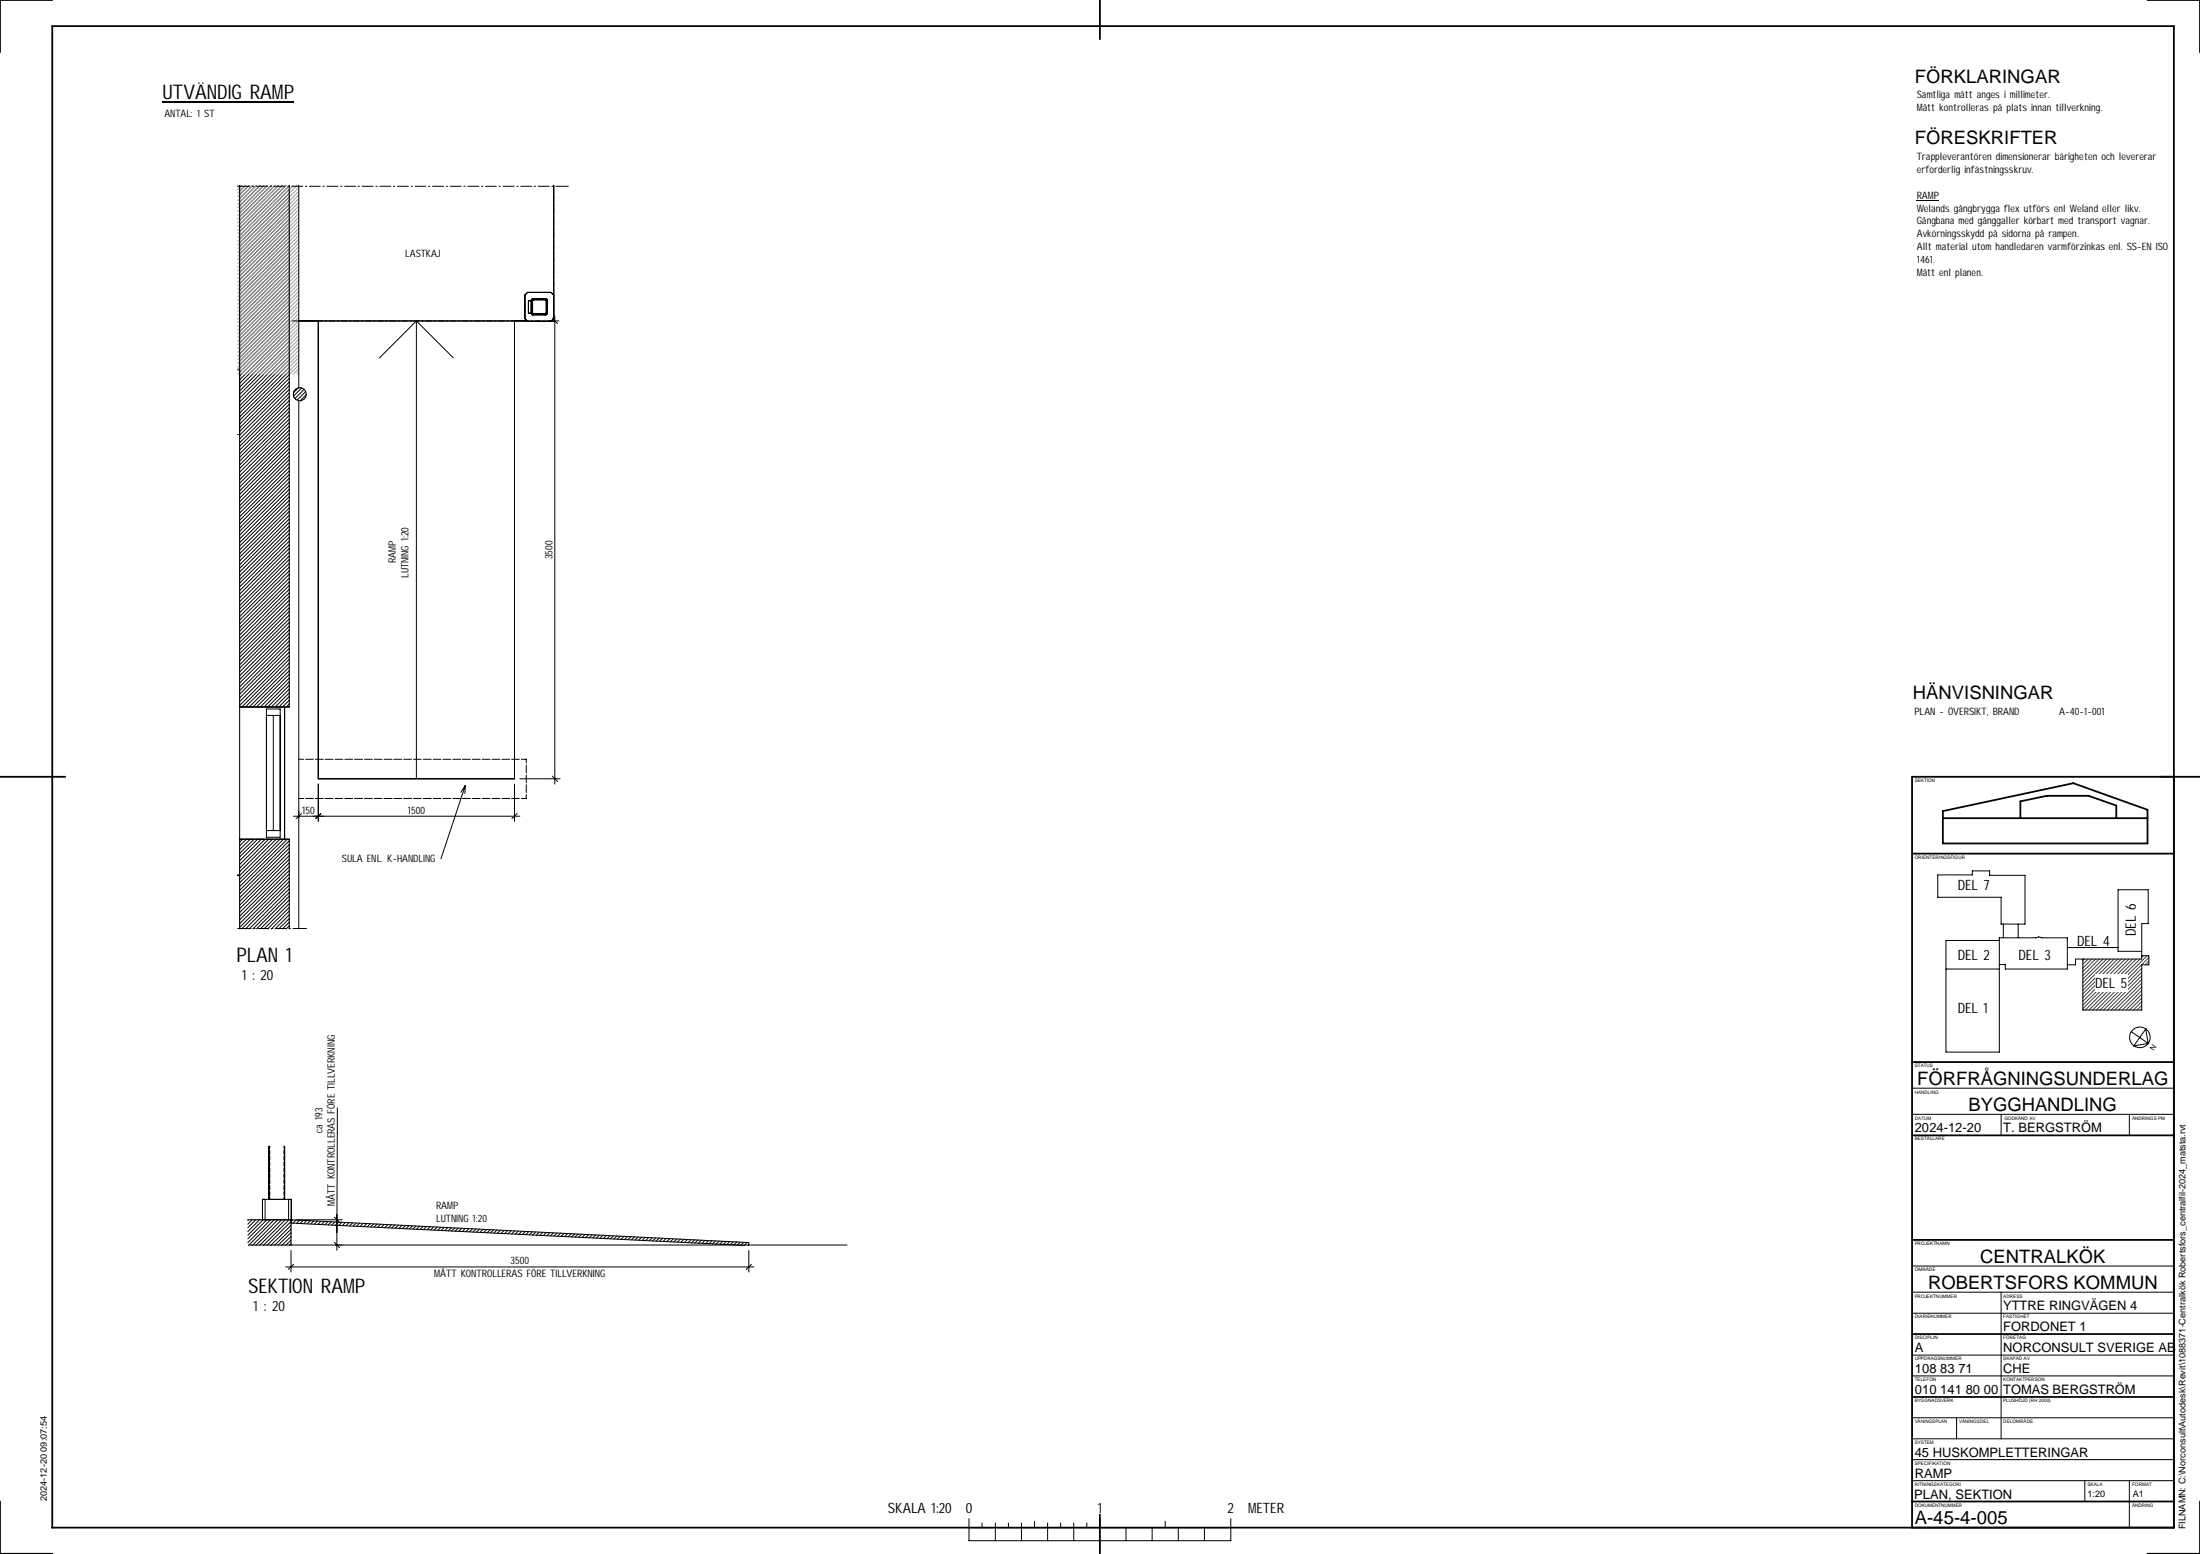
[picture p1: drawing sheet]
<svg xmlns="http://www.w3.org/2000/svg" width="841mm" height="594mm" viewBox="0 0 841 594" stroke-linecap="round" stroke-linejoin="round" font-family="sans-serif">
<g fill="none" stroke="#000" stroke-width=".38">
<path d="M102.8 438.2v20.3M103.1 438.2v.8M103.1 439.8v1.4M108.5 438.2v.8M108.5 439.8v1.4M108.8 438.2v20.3M101.3 458.5v7.8M103.1 442v1.5M103.1 444.2v1.5M103.1 446.4v1.6M103.1 448.7v1.6M103.1 450.9v1.6"/>
<path d="M103.1 453.2v1.5M103.1 455.5v1.4M103.1 457.7v.8M108.5 442v1.5M108.5 444.2v1.5M108.5 446.4v1.6M108.5 448.7v1.6M108.5 450.9v1.6M108.5 453.2v1.5M108.5 455.5v1.4M108.5 457.7v.8M110.3 458.5v7.8"/>
<path d="M94.9 466.3l-.2 .2M95.1 475.9h228.7M96.4 466.3l-1.7 1.7M97.8 466.3l-3.1 3M99.2 466.3l-4.5 4.4M100.6 466.3l-5.9 5.9M102 466.3l-7.3 7.2M103.5 466.3l-8.8 8.7M104.8 466.3l-9.8 9.8M106.3 466.3l-9.9 9.8M107.7 466.3l-9.9 9.8M109.1 466.3l-9.9 9.8"/>
<path d="M110.5 466.3l-9.8 9.8M111.3 466.3h-11v-7.8h11v7.8M111.3 466.9l-9.3 9.2M111.3 468.4l-7.8 7.7M111.3 469.8l-6.4 6.3M111.3 471.2l-5 4.9M111.3 472.6l-3.6 3.5M111.3 474l-2.2 2.1M111.3 475.4l-.7 .7M111.3 466.3l175 8.7v1.1M111.3 466.3v1.2l173.3 8.6"/>
</g>
<g fill="none" stroke="#040404" stroke-width=".38">
<path d="M111.9 466.3l-.6 .6M113.2 466.3l-1.2 1.2M114.6 466.4l-1.2 1.2M115.9 466.5l-1.2 1.2M117.3 466.5l-1.2 1.3M118.6 466.6l-1.2 1.2M120 466.7l-1.2 1.2M121.3 466.8l-1.2 1.2M122.7 466.9l-1.2 1.1M124 466.9l-1.1 1.2M125.4 466.9l-1.2 1.2M126.7 467l-1.2 1.2"/>
<path d="M128 467.1l-1.2 1.2M129.4 467.2l-1.2 1.2M130.7 467.2l-1.2 1.2M132.1 467.3l-1.2 1.2M133.4 467.4l-1.2 1.1M134.8 467.4l-1.2 1.2M136.1 467.5l-1.1 1.2M137.5 467.5l-1.2 1.2M138.9 467.6l-1.2 1.2M140.2 467.7l-1.2 1.2M141.6 467.8l-1.2 1.2M142.9 467.9l-1.3 1.2"/>
<path d="M144.2 467.9l-1.2 1.2M145.5 468l-1.1 1.1M146.9 468l-1.2 1.2M148.3 468.1l-1.2 1.2M149.6 468.1l-1.2 1.3M151 468.2l-1.2 1.2M152.3 468.3l-1.2 1.2M153.7 468.4l-1.2 1.2M155 468.5l-1.2 1.1M156.4 468.5l-1.2 1.2M157.7 468.5l-1.2 1.2M159 468.6l-1.2 1.2"/>
<path d="M160.4 468.7l-1.2 1.2M161.7 468.8l-1.2 1.2M163.1 468.8l-1.2 1.2M164.4 468.9l-1.2 1.2M165.8 469l-1.2 1.2M167.1 469.1l-1.2 1.1M168.5 469.1l-1.2 1.2M169.8 469.1l-1.1 1.2M171.2 469.2l-1.2 1.2M172.6 469.3l-1.2 1.2M173.9 469.4l-1.3 1.2M175.2 469.4l-1.2 1.3"/>
<path d="M176.5 469.5l-1.2 1.2M177.9 469.6l-1.2 1.1M179.2 469.6l-1.1 1.2M180.6 469.7l-1.2 1.2M181.9 469.7l-1.1 1.3M183.3 469.8l-1.2 1.2M184.7 469.9l-1.2 1.2M186 470l-1.2 1.2M187.4 470.1l-1.2 1.2M188.7 470.1l-1.2 1.2M190 470.2l-1.2 1.1M191.3 470.2l-1.1 1.2"/>
<path d="M192.7 470.3l-1.2 1.2M194.1 470.4l-1.2 1.2M195.4 470.4l-1.2 1.2M196.8 470.5l-1.2 1.2M198.1 470.6l-1.2 1.2M199.5 470.7l-1.2 1.1M200.8 470.7l-1.2 1.2M202.2 470.7l-1.2 1.2M203.5 470.8l-1.1 1.2M204.9 470.9l-1.3 1.2M206.2 471l-1.2 1.2M207.5 471l-1.2 1.3"/>
<path d="M208.9 471.1l-1.2 1.2M210.2 471.2l-1.2 1.2M211.6 471.3l-1.2 1.1M212.9 471.3l-1.1 1.2M214.3 471.3l-1.2 1.3M215.6 471.4l-1.1 1.2M217 471.5l-1.2 1.2M218.4 471.6l-1.2 1.2M219.7 471.7l-1.3 1.2M221 471.7l-1.2 1.2M222.3 471.8l-1.2 1.1M223.7 471.8l-1.2 1.2"/>
<path d="M225 471.9l-1.1 1.2M226.4 472l-1.2 1.2M227.8 472l-1.2 1.2M229.1 472.1l-1.2 1.2M230.5 472.2l-1.2 1.2M231.8 472.3l-1.2 1.2M233.2 472.4l-1.2 1.1M234.5 472.4l-1.2 1.1M235.9 472.4l-1.3 1.2M237.2 472.5l-1.2 1.2M238.5 472.6l-1.2 1.2M239.9 472.6l-1.2 1.3"/>
<path d="M241.2 472.7l-1.2 1.2M242.6 472.8l-1.2 1.2M243.9 472.9l-1.2 1.1M245.3 472.9l-1.2 1.2M246.6 472.9l-1.2 1.3M248 473l-1.2 1.2M249.3 473.1l-1.1 1.2M250.7 473.2l-1.3 1.2M252 473.3l-1.2 1.2M253.3 473.3l-1.2 1.2M254.7 473.4l-1.2 1.2M256 473.5l-1.2 1.1"/>
<path d="M257.4 473.5l-1.2 1.2M258.7 473.6l-1.1 1.2M260.1 473.6l-1.2 1.2M261.5 473.7l-1.2 1.2M262.8 473.8l-1.2 1.2M264.2 473.9l-1.2 1.2M265.5 473.9l-1.2 1.2M266.9 474l-1.3 1.1M268.1 474l-1.1 1.2M269.5 474.1l-1.2 1.2M270.8 474.2l-1.1 1.2M272.2 474.2l-1.2 1.3"/>
<path d="M273.6 474.3l-1.2 1.2M274.9 474.4l-1.2 1.2M276.3 474.5l-1.2 1.2M277.6 474.6l-1.2 1.1M279 474.6l-1.2 1.1M280.3 474.6l-1.2 1.2M281.7 474.7l-1.3 1.2M283 474.8l-1.2 1.2M284.3 474.9l-1.2 1.2M285.7 474.9l-1.2 1.2M286.3 475.8l-.4 .3"/>
</g>
<path d="M94.7 466.3h16.6v9.8" fill="none" stroke="#000" stroke-width=".42"/>
<g fill="#fff">
<path d="M90.8 70.9h.8v284.2h-.8z"/>
<path d="M108.8 70.9h5.4v284.2h-5.4z"/>
<path d="M91.6 70.9h19v284.2h-19z"/>
<path d="M91.6 270.3h17.2v50.5h-17.2z"/>
<path d="M114.2 70.9h97.5v51.8h-97.5z"/>
<path d="M101.9 271h5.2v49h-5.2z"/>
<path d="M112.1 148.3h5v4.9h-5z"/>
<path d="M90.8 334.4h.8v.3h-.8z"/>
<path d="M90.8 141.1h.8v25h-.8z"/>
<path d="M203.1 114.3h6v6h-6z"/>
<path d="M200.7 111.8h11v11h-11z"/>
<path d="M121.7 122.7h75v175h-75z"/>
<path d="M202 117.3h1.1v2.4h-1.1z"/>
<path d="M202 115h1.1v2.3h-1.1z"/>
</g>
<g fill="none" stroke="#000" stroke-width=".38">
<path d="M90.8 71.2h4.7M92.4 70.9l-.8 .7M93.8 70.9l-2.2 2.2M95.2 70.9l-3.6 3.5M96.5 71.2h.6M96.6 70.9l-5 5M98 71.2h4.3M98 70.9l-6.4 6.4M99.4 70.9l-7.8 7.8M100.8 70.9l-9.2 9.2M102.3 70.9l-10.7 10.6M103.3 71.2h.5"/>
<path d="M103.7 70.9l-12.1 12.1M104.8 71.2h4.2M105.1 70.9l-13.5 13.4M106.5 70.9l-14.9 14.9M107.9 70.9l-16.3 16.3M109.3 70.9l-17.7 17.7M110 71.2h.6M110.6 71l-19 19M110.6 72.5l-19 18.9M110.6 73.9l-19 19M110.6 75.3l-19 18.9M110.6 76.7l-19 19"/>
<path d="M110.6 78.1l-19 19M110.6 79.6l-19 18.9M111.5 71.2h4.2M114.2 70.9v77.4M116.8 71.2h.5M118.3 71.2h4.1M123.4 71.2h.6M125 71.2h4.2M130.2 71.2h.5M131.7 71.2h4.2M136.9 71.2h.5M138.4 71.2h4.3"/>
<path d="M143.7 71.2h.5M145.2 71.2h4.2M150.4 71.2h.5M151.9 71.2h4.2M157.1 71.2h.5M158.7 71.2h4.1M163.8 71.2h.5M165.4 71.2h4.2M170.6 71.2h.5M172.1 71.2h4.2M177.3 71.2h.5M178.8 71.2h4.2"/>
<path d="M184.1 71.2h.5M185.6 71.2h4.1M190.8 71.2h.5M192.3 71.2h4.2M197.5 71.2h.5M199.1 71.2h4.1M204.2 71.2h.5M205.7 71.2h4.3M210.9 71.2h.6M211.7 70.9v51.8M212.5 71.2h4.8M110.6 80.9l-19 19"/>
<path d="M110.6 82.4l-19 18.9M110.6 83.8l-19 18.9M110.6 85.2l-19 18.9M110.6 86.6l-19 19M110.6 88.1l-19 18.9M110.6 89.4l-19 19M110.6 90.8l-19 19M110.6 92.3l-19 19M110.6 93.7l-19 18.9M110.6 95.1l-19 18.9M110.6 96.5l-19 19M110.6 98l-19 18.9"/>
<path d="M110.6 99.3l-19 19M110.6 100.8l-19 18.9M110.6 102.2l-19 19M110.6 103.6l-19 18.9M110.6 105l-19 19M110.6 106.4l-19 19M110.6 107.9l-19 18.8M110.6 109.2l-19 19M110.6 110.7l-19 18.9M110.6 112.1l-19 19M110.6 113.5l-19 18.9M110.6 114.9l-19 19"/>
<path d="M110.6 116.3l-19 19M110.6 117.8l-19 18.9M110.6 119.1l-19 19M202 115h1.1v4.7h-1.1zM211.7 112.8l-1-1h-9l-1 1v9l1 1h9l1-1M110.6 120.6l-19 18.9M110.6 122l-19 18.9M110.6 123.4l-19 18.9M110.6 124.8l-19 19M110.6 126.2l-19 19M110.6 127.6l-19 19M110.6 129l-19 19"/>
<path d="M110.6 130.5l-19 18.9M110.6 131.9l-19 18.9M110.6 133.3l-19 18.9M110.6 134.7l-19 19M110.6 136.1l-19 19M110.6 137.5l-19 19M110.6 138.9l-19 19M111.7 122.7h90.3M121.7 122.7v175h75v-175M159.2 122.7v175M159.2 122.7l-14.2 14.1M159.2 122.7l14.1 14.1"/>
<path d="M203 122.7h.5M204.6 122.7h2.1M207.7 122.7h.5M209.2 122.7h4.4M211.2 121.7l1.9 2M212.1 120.7v179M90.8 141.1h.8v25h-.8M110.6 140.4l-19 18.9M110.6 141.8l-19 18.9M110.6 143.2l-19 18.9M110.6 144.6l-19 19M110.6 146.1l-19 18.8"/>
<path d="M110.6 147.4l-19 19M110.6 148.8l-19 19M110.6 150.3l-19 18.9M110.6 151.6l-19 19M110.6 153.1l-19 18.9M110.6 154.5l-19 19M110.6 156l-19 18.8M110.6 157.3l-19 19M110.6 158.8l-19 18.9M114 148.3l-1.7 1.7M114.2 153.2v201.9M115.3 148.3l-3 3.1"/>
<path d="M116.2 148.8l-3.4 3.5M116.8 149.7l-3.2 3.2M117.1 150.9l-2.3 2.3M110.6 160.2l-19 18.9M110.6 161.5l-19 19M110.6 163l-19 18.9M110.6 164.4l-19 19M110.6 165.8l-19 18.9M110.6 167.2l-19 19M110.6 168.7l-19 18.9M110.6 170.1l-19 18.9M110.6 171.5l-19 18.9"/>
<path d="M110.6 172.9l-19 19M110.6 174.3l-19 19M110.6 175.7l-19 18.9M110.6 177.1l-19 19M110.6 178.6l-19 18.9M110.6 180l-19 18.9M110.6 181.4l-19 18.9M110.6 182.8l-19 19M110.6 184.2l-19 18.9M110.6 185.6l-19 19M110.6 187l-19 19M110.6 188.5l-19 18.9"/>
<path d="M110.6 189.8l-19 19M110.6 191.3l-19 18.9M110.6 192.7l-19 19M110.6 194.1l-19 18.9M110.6 195.5l-19 19M110.6 196.9l-19 19M110.6 198.4l-19 18.9M110.6 199.7l-19 19M110.6 201.2l-19 18.9M110.6 202.6l-19 19M110.6 204l-19 18.9M110.6 205.4l-19 19"/>
<path d="M110.6 206.8l-19 19M110.6 208.3l-19 18.9M110.6 209.6l-19 19M110.6 211.1l-19 18.9M110.6 212.5l-19 19M110.6 213.9l-19 18.9M110.6 215.3l-19 19M110.6 216.7l-19 19M110.6 218.2l-19 18.9M110.6 219.5l-19 19M110.6 221l-19 18.9M110.6 222.4l-19 18.9"/>
<path d="M110.6 223.8l-19 18.9M110.6 225.2l-19 19M110.6 226.7l-19 18.9M110.6 228l-19 19M110.6 229.4l-19 19M110.6 230.9l-19 19M110.6 232.3l-19 18.9M110.6 233.7l-19 18.9M110.6 235.1l-19 19M110.6 236.6l-19 18.8M110.6 237.9l-19 19M110.6 239.4l-19 18.9"/>
<path d="M110.6 240.8l-19 19M110.6 242.1l-19 19M110.6 243.6l-19 19M110.6 245l-19 19M110.6 246.5l-19 18.8M110.6 247.8l-19 19M110.6 249.3l-19 18.9M110.6 250.7l-19 19M110.6 252.1l-18.1 18.2M110.6 253.5l-16.8 16.8M110.6 254.9l-15.4 15.4M110.6 256.4l-13.9 13.9"/>
<path d="M110.6 257.7l-12.6 12.6M110.6 259.2l-11.1 11.1M91.6 270.3h17.2v50.5h-17.2zM101.9 273.5h5.2M101.9 271h5.2v49h-5.2zM104.5 273.5v44M109 270.3h1.6M110.6 260.6l-9.7 9.7M110.6 262l-8.2 8.3M110.6 263.4l-6.9 6.9M110.6 264.8l-5.4 5.5M110.6 266.2l-4 4.1"/>
<path d="M110.6 267.6l-2.7 2.7M110.6 269.1l-1.2 1.2M114.2 290.2h1.9M116.8 290.2h3M120.6 290.2h3M121.7 299.7v14.2M124.3 290.2h3M128.1 290.2h3M131.8 290.2h3M135.6 290.2h3M139.4 290.2h2.9M143.1 290.2h2.9"/>
<path d="M146.8 290.2h3.1M150.5 290.2h3.1M154.3 290.2h3M158.1 290.2h2.9M161.8 290.2h3M165.6 290.2h3M169.3 290.2h3M173.1 290.2h3M176.8 290.2h3M180.6 290.2h3M184.3 290.2h3M188 290.2h3.1"/>
<path d="M191.9 290.2h2.9M195.6 290.2h2.9M196.7 299.7v14.2M198.7 297.7h15.4M199.3 290.2h1.9v1.5M201.2 292.4v3.1M201.2 296.2v3M201.2 300v2.9M211.2 296.7l1.9 2M101.9 317.5h5.2M112.2 312h86.5M114.2 305.2h1.9"/>
<path d="M115.2 311l-2 1.9M116.8 305.2h3M120.6 305.2h3M122.7 311l-2 1.9M124.3 305.2h3M128.1 305.2h3M131.8 305.2h3M135.6 305.2h3M139.4 305.2h2.9M143.1 305.2h2.9M146.8 305.2h3.1M150.5 305.2h3.1"/>
<path d="M154.3 305.2h3M158.1 305.2h2.9M161.8 305.2h3M165.6 305.2h3M169.3 305.2h3M173.1 305.2h3M176.8 305.2h3M177.9 300.2l-.2 3.2M177.9 300.2l-1.7 2.7M177.9 300.2l-9.3 28.1M180.6 305.2h3M184.3 305.2h3"/>
<path d="M188 305.2h3.1M191.9 305.2h2.9M195.6 305.2h2.9M197.7 311l-2 1.9M201.2 303.7v1.5h-1.9M92.8 320.8l-1.2 1.2M94.2 320.8l-2.6 2.5M95.7 320.8l-4.1 4M97.1 320.8l-5.5 5.4M98.5 320.8l-6.9 6.8M99.9 320.8l-8.3 8.2M101.3 320.8l-9.7 9.7"/>
<path d="M102.7 320.8l-11.1 11.1M104.1 320.8l-12.5 12.4M105.6 320.8l-14 13.9M107 320.8l-15.4 15.3M108.4 320.8l-16.8 16.7M109 320.8h1.6M109.8 320.8l-18.2 18.1M110.6 321.4l-19 19M110.6 322.8l-19 18.9M110.6 324.2l-19 19M110.6 325.6l-19 19M110.6 327.1l-19 18.9"/>
<path d="M110.6 328.4l-19 19M110.6 329.9l-19 18.9M110.6 331.3l-19 19M110.6 332.7l-19 18.9M110.6 334.1l-19 19M110.6 335.5l-19 19M110.6 337l-18.2 18.1M110.6 338.3l-16.8 16.8M110.6 339.8l-15.4 15.3M90.8 354.9h5.2M97 354.9h.5M98.6 354.9h4.2"/>
<path d="M103.7 354.9h.6M105.2 354.9h4.3M110.5 354.9h.5M110.6 341.2l-13.9 13.9M110.6 342.6l-12.6 12.5M110.6 344l-11.1 11.1M110.6 345.4l-9.7 9.7M110.6 346.9l-8.3 8.2M110.6 348.2l-6.9 6.9M110.6 349.7l-5.4 5.4M110.6 351.1l-4.1 4M110.6 352.5l-2.7 2.6"/>
<path d="M110.6 353.9l-1.2 1.2M112 354.9h5.2M128.9 423.5l-.1 47.6M111.3 478v8.2M113.2 466.3h17.6M127.8 474.9l2 2M127.8 465.2l2 2.1M128.2 475.9h2.6M128.8 464.2v13.7M286.3 478v8.2M109.2 484.3h179M112.3 483.3l-2.1 1.9"/>
<path d="M287.3 483.3l-2.1 1.9"/>
<circle cx="114.6" cy="150.7" r="2.51"/>
</g>
<g fill="none" stroke="#3b3b3b" stroke-width=".38">
<path d="M203.5 115.4l-.4 .3M203.5 116.8l-.4 .3M203.5 118.2l-.4 .3M203.5 119.6l-.3 .3M204.5 120l-.3 .3M204.6 114.3l-.4 .3M205.9 120l-.2 .3M206 114.3l-.3 .3M207.3 114.3l-.2 .3M207.3 120l-.3 .3M208.7 114.4l-.3 .2M209.1 115.3l-.2 .4"/>
<path d="M209.1 116.8l-.2 .3M209.1 118.2l-.2 .2M209.1 119.6l-.7 .7"/>
</g>
<g fill="none" stroke="#9d9d9d" stroke-width=".38">
<path d="M90.9 70.9l-.1 .1M92.4 70.9l-1.6 1.6M93.8 70.9l-3 3M95.2 70.9l-4.4 4.4M96.6 70.9l-5.8 5.8M98 70.9l-7.2 7.2M99.4 70.9l-8.6 8.6M100.8 70.9l-10 10M102.3 70.9l-11.5 11.5M103.7 70.9l-12.9 12.9M105.1 70.9l-14.3 14.3M106.5 70.9l-15.7 15.7"/>
<path d="M107.9 70.9l-17.1 17.2M109.3 70.9l-18.5 18.5M110.7 70.9l-19.9 19.9M112.2 70.9l-21.4 21.4M113.5 70.9l-22.7 22.7M114.2 71.7l-23.4 23.4M114.2 73.2l-23.4 23.3M114.2 74.5l-23.4 23.5M114.2 75.9l-23.4 23.4M114.2 77.4l-23.4 23.4M114.2 78.7l-23.4 23.5M114.2 80.2l-23.4 23.3"/>
<path d="M114.2 81.6l-23.4 23.4M114.2 83.1l-23.4 23.3M114.2 84.4l-23.4 23.5M114.2 85.9l-23.4 23.3M114.2 87.3l-23.4 23.4M114.2 88.6l-23.4 23.5M114.2 90.1l-23.4 23.4M114.2 91.5l-23.4 23.4M114.2 92.9l-23.4 23.4M114.2 94.3l-23.4 23.4M114.2 95.8l-23.4 23.3M114.2 97.2l-23.4 23.4"/>
<path d="M114.2 98.6l-23.4 23.4M114.2 100l-23.4 23.4M114.2 101.4l-23.4 23.4M114.2 102.8l-23.4 23.4M114.2 104.2l-23.4 23.4M114.2 105.7l-23.4 23.3M114.2 107.1l-23.4 23.4M114.2 108.5l-23.4 23.3M114.2 109.9l-23.4 23.4M114.2 111.3l-23.4 23.4M114.2 112.7l-23.4 23.4M114.2 114.1l-23.4 23.4"/>
<path d="M114.2 115.6l-23.4 23.3M114.2 116.9l-23.4 23.5M114.2 118.4l-23.4 23.3M114.2 119.8l-23.2 23.2M114.2 121.2l-21.8 21.8M114.2 122.6l-20.4 20.4M114.2 124l-19 19M114.2 125.5l-17.6 17.5M114.2 126.8l-16.2 16.2M114.2 128.3l-14.7 14.7M114.2 129.7l-13.4 13.3M114.2 131.1l-11.9 11.9"/>
<path d="M114.2 132.5l-10.5 10.5M114.2 133.9l-9 9.1M114.2 135.4l-7.7 7.6M114.2 136.7l-6.3 6.3M114.2 138.2l-4.8 4.8M114.2 139.6l-3.5 3.4M114.2 141l-2 2M114.2 142.4l-.6 .6"/>
</g>
<path d="M91.6 70.9v199.4h19v-199.4M90.8 334.4h.8v-13.6h19v34.3M90.8 334.7h.8v20.4" fill="none" stroke="#000" stroke-width=".42"/>
<path d="M203.3 114.5h5.7v5.6h-5.7zM203.7 114.6l5.1 .1v5.2h-5.3v-5z" fill="none" stroke="#000" stroke-width=".68"/>
<g fill="#fff">
<path d="M732.7 33.6h51v4.9h-51z"/>
<path d="M732.7 38.5h71v4.9h-71z"/>
<path d="M731.9 269.5h9.5v4.9h-9.5z"/>
<path d="M741.4 269.5h1.8v4.9h-1.8z"/>
<path d="M744.7 269.5h27.2v4.9h-27.2z"/>
<path d="M787.1 269.5h2.3v4.9h-2.3z"/>
<path d="M789.4 269.5h1.8v4.9h-1.8z"/>
<path d="M791.2 269.5h3.7v4.9h-3.7z"/>
<path d="M794.9 269.5h1.8v4.9h-1.8z"/>
<path d="M796.7 269.5h1.3v4.9h-1.3z"/>
<path d="M798 269.5h1.8v4.9h-1.8z"/>
<path d="M799.8 269.5h4.8v4.9h-4.8z"/>
<path d="M732.7 57.5h93.2v4.9h-93.2z"/>
<path d="M732.7 62.4h44.6v4.9h-44.6z"/>
<path d="M732.7 72.1h8.5v4.9h-8.5z"/>
</g>
<path d="M732.7 76.7h8.5" fill="none" stroke="#000" stroke-width=".38"/>
<g fill="#fff">
<path d="M732.7 77h85.5v5h-85.5z"/>
<path d="M732.7 82h89.2v4.9h-89.2z"/>
<path d="M732.7 86.9h62v4.9h-62z"/>
<path d="M732.7 91.8h84.2v4.8h-84.2z"/>
<path d="M816.9 91.8h1.9v4.8h-1.9z"/>
<path d="M818.8 91.8h11.5v4.8h-11.5z"/>
<path d="M732.7 96.6h7v4.9h-7z"/>
<path d="M732.7 101.5h25.3v4.9h-25.3z"/>
</g>
<g fill="none" stroke="#000" stroke-width=".38">
<path d="M740.7 334.4h13.3v-1.5h6.6v1.7h13.5v18.6h-9.1v-10.2h-24.3zM764.3 359.5h-20.4v42.7h20.4v-43.7h14l1.1-.4 1.1 .4h9.8v11.9h-23.7v-1.7h-2.3M765.8 353.2v5.3M771.5 353.2v5.3M743.9 370.4h20.4M790.3 362.2h19.4M818.7 363.6h-9v-23.5h11.5v13h-2.5v13.5h-25.3v2.2h-3.1M818.7 365.3h2.7v3.5h-2.7v17.3h-22.5v-19.5M814.7 394.4l6.5 4.5M820.3 393.4l-4.6 6.4 5.5-.9M820.3 393.4l.9 5.5M730.9 416h100.1"/>
<path d="M730.9 426h100.1M765 426v8M814 426v8M730.9 493.9h100.1M730.9 484h100.1M765 493.9v56.1M730.9 518h100.1M730.9 502h100.1M730.9 525.9h100.1M730.9 558h100.1M730.9 550h100.1M730.9 542h100.1"/>
<path d="M747.9 542v8M730.9 566h100.1M797 566v8M814 566v17.9M370.4 580.5v8.4h100.1v-8.4M370.4 583.9h100.1M375.4 582.2v1.7M380.5 582.2v6.7M385.5 582.2v1.7M390.5 582.2v6.7M395.5 581.5v2.4M400.5 582.2v6.7"/>
<path d="M405.5 582.2v1.7M410.5 582.2v6.7M415.5 582.2v1.7M420.5 580.5v3.4M430.4 583.9v5M440.4 583.9v5M445.4 581.5v2.4M450.4 583.9v5M460.4 583.9v5"/>
<circle cx="818" cy="396.5" r="3.9"/>
</g>
<g fill="none" stroke="#3b3b3b" stroke-width=".38">
<path d="M796.8 366.6l-.6 .6M798.2 366.6l-2 2M799.7 366.6l-3.5 3.5M801.1 366.6l-4.9 4.8M802.5 366.6l-6.3 6.3M803.9 366.6l-7.7 7.7M805.3 366.6l-9.1 9.1M806.7 366.6l-10.5 10.5M808.1 366.6l-11.9 11.9M809.6 366.6l-13.4 13.3M810.9 366.6l-14.7 14.7M812.4 366.6l-16.2 16.2"/>
<path d="M813.8 366.6l-17.6 17.6M815.3 366.6l-19.1 19M816.6 366.6l-19.5 19.5M818 366.6l-19.4 19.5M818.7 370.2l-15.9 15.9M818.7 371.6l-14.5 14.5M818.7 373l-13.1 13.1M818.7 374.4l-11.7 11.7M818.7 375.8l-10.3 10.3M818.7 377.3l-8.9 8.8M818.7 378.6l-7.4 7.5M819.3 365.3l-.6 .6"/>
<path d="M820.8 365.3l-20.9 20.8M821.4 366l-20 20.1M821.4 367.5l-1.3 1.3M818.7 380.1l-6 6M818.7 381.5l-4.6 4.6M818.7 382.9l-3.2 3.2M818.7 384.3l-1.8 1.8M818.7 385.7l-.4 .4"/>
</g>
<g fill="none" stroke="#000" stroke-width=".68">
<path d="M20 10h811v573.9h-811zM20 0h-20v20M420.5 0v15M820.9 0h20.1v20M0 296.9h25M841 296.9h-110.1v287M742.7 310l49.9-10.6 28.3 10.1v12.9h-78.2zM742.7 312.8h78.2M772.3 312.8v-6.5l10.1-2.1h16l10.6 3.7v4.9M730.9 326.3h100.1M730.9 406h100.1M730.9 434h100.1"/>
<path d="M730.9 474h100.1M730.9 509.9h100.1M730.9 534h100.1M0 574v19.9h20M420.5 579v14.9M730.9 574h100.1M841 574v19.9h-20.1"/>
</g>
<g fill="#fff">
<path d="M800.9 372.4h12.2v6.7h-12.2z"/>
<path d="M771.7 361.7h12.2v6.8h-12.2z"/>
</g>
<path d="M62.1 38.9h50.3v.5h-50.3z" fill="#000"/>
<path d="M62.8 41h19.2v4.9h-19.2z" fill="#fff"/>
<g font-size="7.7">
<text x="62.1" y="37.8">UTVÄNDIG RAMP</text>
<text x="90.4" y="367.7">PLAN 1</text>
<text x="94.8" y="494.2">SEKTION RAMP</text>
</g>
<g font-size="7.1">
<text x="732" y="31.7">FÖRKLARINGAR</text>
<text x="732" y="54.9">FÖRESKRIFTER</text>
<text x="731.3" y="267.3">HÄNVISNINGAR</text>
<text x="732.9" y="414.9">FÖRFRÅGNINGSUNDERLAG</text>
<text x="752.5" y="424.9">BYGGHANDLING</text>
<text x="757" y="482.9">CENTRALKÖK</text>
<text x="737" y="492.8">ROBERTSFORS KOMMUN</text>
<text x="731.9" y="582.6">A-45-4-005</text>
</g>
<g font-size="5.5">
<text x="748.4" y="340.3">DEL 7</text>
<text x="816.4" y="357.9" transform="rotate(-90 816.4 357.9)">DEL 6</text>
<text x="794" y="361.5">DEL 4</text>
<text x="748.4" y="366.9">DEL 2</text>
<text x="771.7" y="366.9">DEL 3</text>
<text x="92.5" y="374.5">1 : 20</text>
<text x="800.9" y="377.6">DEL 5</text>
<text x="748.4" y="387.1">DEL 1</text>
<text x="96.9" y="501">1 : 20</text>
<text x="339.3" y="578.2">SKALA 1:20</text>
<text x="369.2" y="578.2">0</text>
<text x="419.6" y="578.2">1</text>
<text x="469.2" y="578.2">2</text>
<text x="477.2" y="578.2">METER</text>
</g>
<g font-size="5">
<text x="731.9" y="432.9">2024-12-20</text>
<text x="765.8" y="432.9">T. BERGSTRÖM</text>
<text x="765.8" y="500.9">YTTRE RINGVÄGEN 4</text>
<text x="765.8" y="508.9">FORDONET 1</text>
<text x="731.9" y="516.9">A</text>
<text x="765.8" y="516.9">NORCONSULT SVERIGE AB</text>
<text x="731.9" y="524.9">108 83 71</text>
<text x="765.8" y="524.9">CHE</text>
<text x="731.9" y="532.9">010 141 80 00</text>
<text x="765.8" y="532.9">TOMAS BERGSTRÖM</text>
<text x="731.9" y="556.9">45 HUSKOMPLETTERINGAR</text>
<text x="731.9" y="564.9">RAMP</text>
<text x="731.8" y="572.9">PLAN, SEKTION</text>
</g>
<g font-size="3.9">
<text x="732.7" y="37.4">Samtliga mått anges i millimeter.</text>
<text x="62.8" y="44.8">ANTAL: 1 ST</text>
<text x="732.7" y="42.3">Mått kontrolleras på plats innan tillverkning.</text>
<text x="732.7" y="61.3">Trappleverantören dimensionerar bärigheten och levererar</text>
<text x="732.7" y="66.2">erforderlig infästningsskruv.</text>
<text x="732.7" y="75.9">RAMP</text>
<text x="732.7" y="80.9">Welands gångbrygga flex utförs enl Weland eller likv.</text>
<text x="732.7" y="85.8">Gångbana med gånggaller körbart med transport vagnar.</text>
<text x="732.7" y="90.7">Avkörningsskydd på sidorna på rampen.</text>
<text x="732.7" y="95.6">Allt material utom handledaren varmförzinkas enl. SS</text>
<text x="816.9" y="95.6">-</text>
<text x="818.8" y="95.6">EN ISO</text>
<text x="154.9" y="98.4">LASTKAJ</text>
<text x="732.7" y="100.4">1461.</text>
<text x="732.7" y="105.3">Mått enl planen.</text>
<text x="151.3" y="215.3" transform="rotate(-90 151.3 215.3)">RAMP</text>
<text x="211.2" y="213.8" transform="rotate(-90 211.2 213.8)">3500</text>
<text x="156.2" y="220.9" transform="rotate(-90 156.2 220.9)">LUTNING 1:20</text>
<text x="731.9" y="273.3">PLAN</text>
<text x="741.4" y="273.3">-</text>
<text x="744.7" y="273.3">ÖVERSIKT, BRAND</text>
<text x="787.1" y="273.3">A</text>
<text x="789.4" y="273.3">-</text>
<text x="791.2" y="273.3">40</text>
<text x="794.9" y="273.3">-</text>
<text x="796.7" y="273.3">1</text>
<text x="798" y="273.3">-</text>
<text x="799.8" y="273.3">001</text>
<text x="115.6" y="311">150</text>
<text x="155.9" y="311">1500</text>
<text x="130.7" y="329.5">SULA ENL. K-HANDLING</text>
<text x="123.3" y="433" transform="rotate(-90 123.3 433)">ca 193</text>
<text x="128" y="460.9" transform="rotate(-90 128 460.9)">MÅTT KONTROLLERAS FÖRE TILLVERKNING</text>
<text x="166.7" y="462">RAMP</text>
<text x="166.7" y="466.9">LUTNING 1:20</text>
<text x="195.2" y="483.3">3500</text>
<text x="166" y="488.1">MÅTT KONTROLLERAS FÖRE TILLVERKNING</text>
</g>
<g font-size="3.5">
<text x="17.9" y="573.8" transform="rotate(-90 17.9 573.8)">2024-12-20 09:07:54</text>
<text x="798" y="572.3">1:20</text>
<text x="815.3" y="572.3">A1</text>
<text x="835.4" y="584.5" transform="rotate(-90 835.4 584.5)">FILNAMN: C:\Norconsult\Autodesk\Revit\1088371-Centralkök Robertsfors_centralfil-2024_matsta.rvt</text>
</g>
<text font-size="2.8" x="823.4" y="401.7" transform="rotate(-56 823.4 401.7)">N</text>
<g font-size="1.8">
<text x="731.9" y="299">SEKTION</text>
<text x="731.9" y="328.3">ORIENTERINGSFIGUR</text>
<text x="731.9" y="407.9">STATUS</text>
<text x="731.9" y="418">HANDLING</text>
<text x="731.9" y="428">DATUM</text>
<text x="766.2" y="428">GODKÄND AV</text>
<text x="815" y="428">ÄNDRINGS PM</text>
<text x="731.9" y="435.9">BESTÄLLARE</text>
<text x="731.9" y="476">PROJEKTNAMN</text>
<text x="731.9" y="486">OMRÅDE</text>
<text x="731.9" y="496">PROJEKTNUMMER</text>
<text x="765.8" y="496">ADRESS</text>
<text x="731.9" y="503.9">DIARIENUMMER</text>
<text x="765.8" y="503.9">FASTIGHET</text>
<text x="731.9" y="512">DISCIPLIN</text>
<text x="765.8" y="512">FÖRETAG</text>
<text x="731.9" y="519.9">UPPDRAGSNUMMER</text>
<text x="765.8" y="519.9">SKAPAD AV</text>
<text x="731.9" y="528">TELEFON</text>
<text x="765.8" y="528">KONTAKTPERSON</text>
<text x="731.9" y="535.9">BYGGNADSVERK</text>
<text x="765.8" y="535.9">PLUSHÖJD (RH 2000)</text>
<text x="731.9" y="544">VÅNINGSPLAN</text>
<text x="749" y="544">VÅNINGSDEL</text>
<text x="765.8" y="544">DELOMRÅDE</text>
<text x="731.9" y="551.9">SYSTEM</text>
<text x="731.9" y="560">SPECIFIKATION</text>
<text x="731.9" y="567.9">RITNINGSKATEGORI</text>
<text x="798" y="567.9">SKALA</text>
<text x="815" y="567.9">FORMAT</text>
<text x="731.9" y="576">DOKUMENTNUMMER</text>
<text x="815" y="576">ÄNDRING</text>
</g>
</svg>
